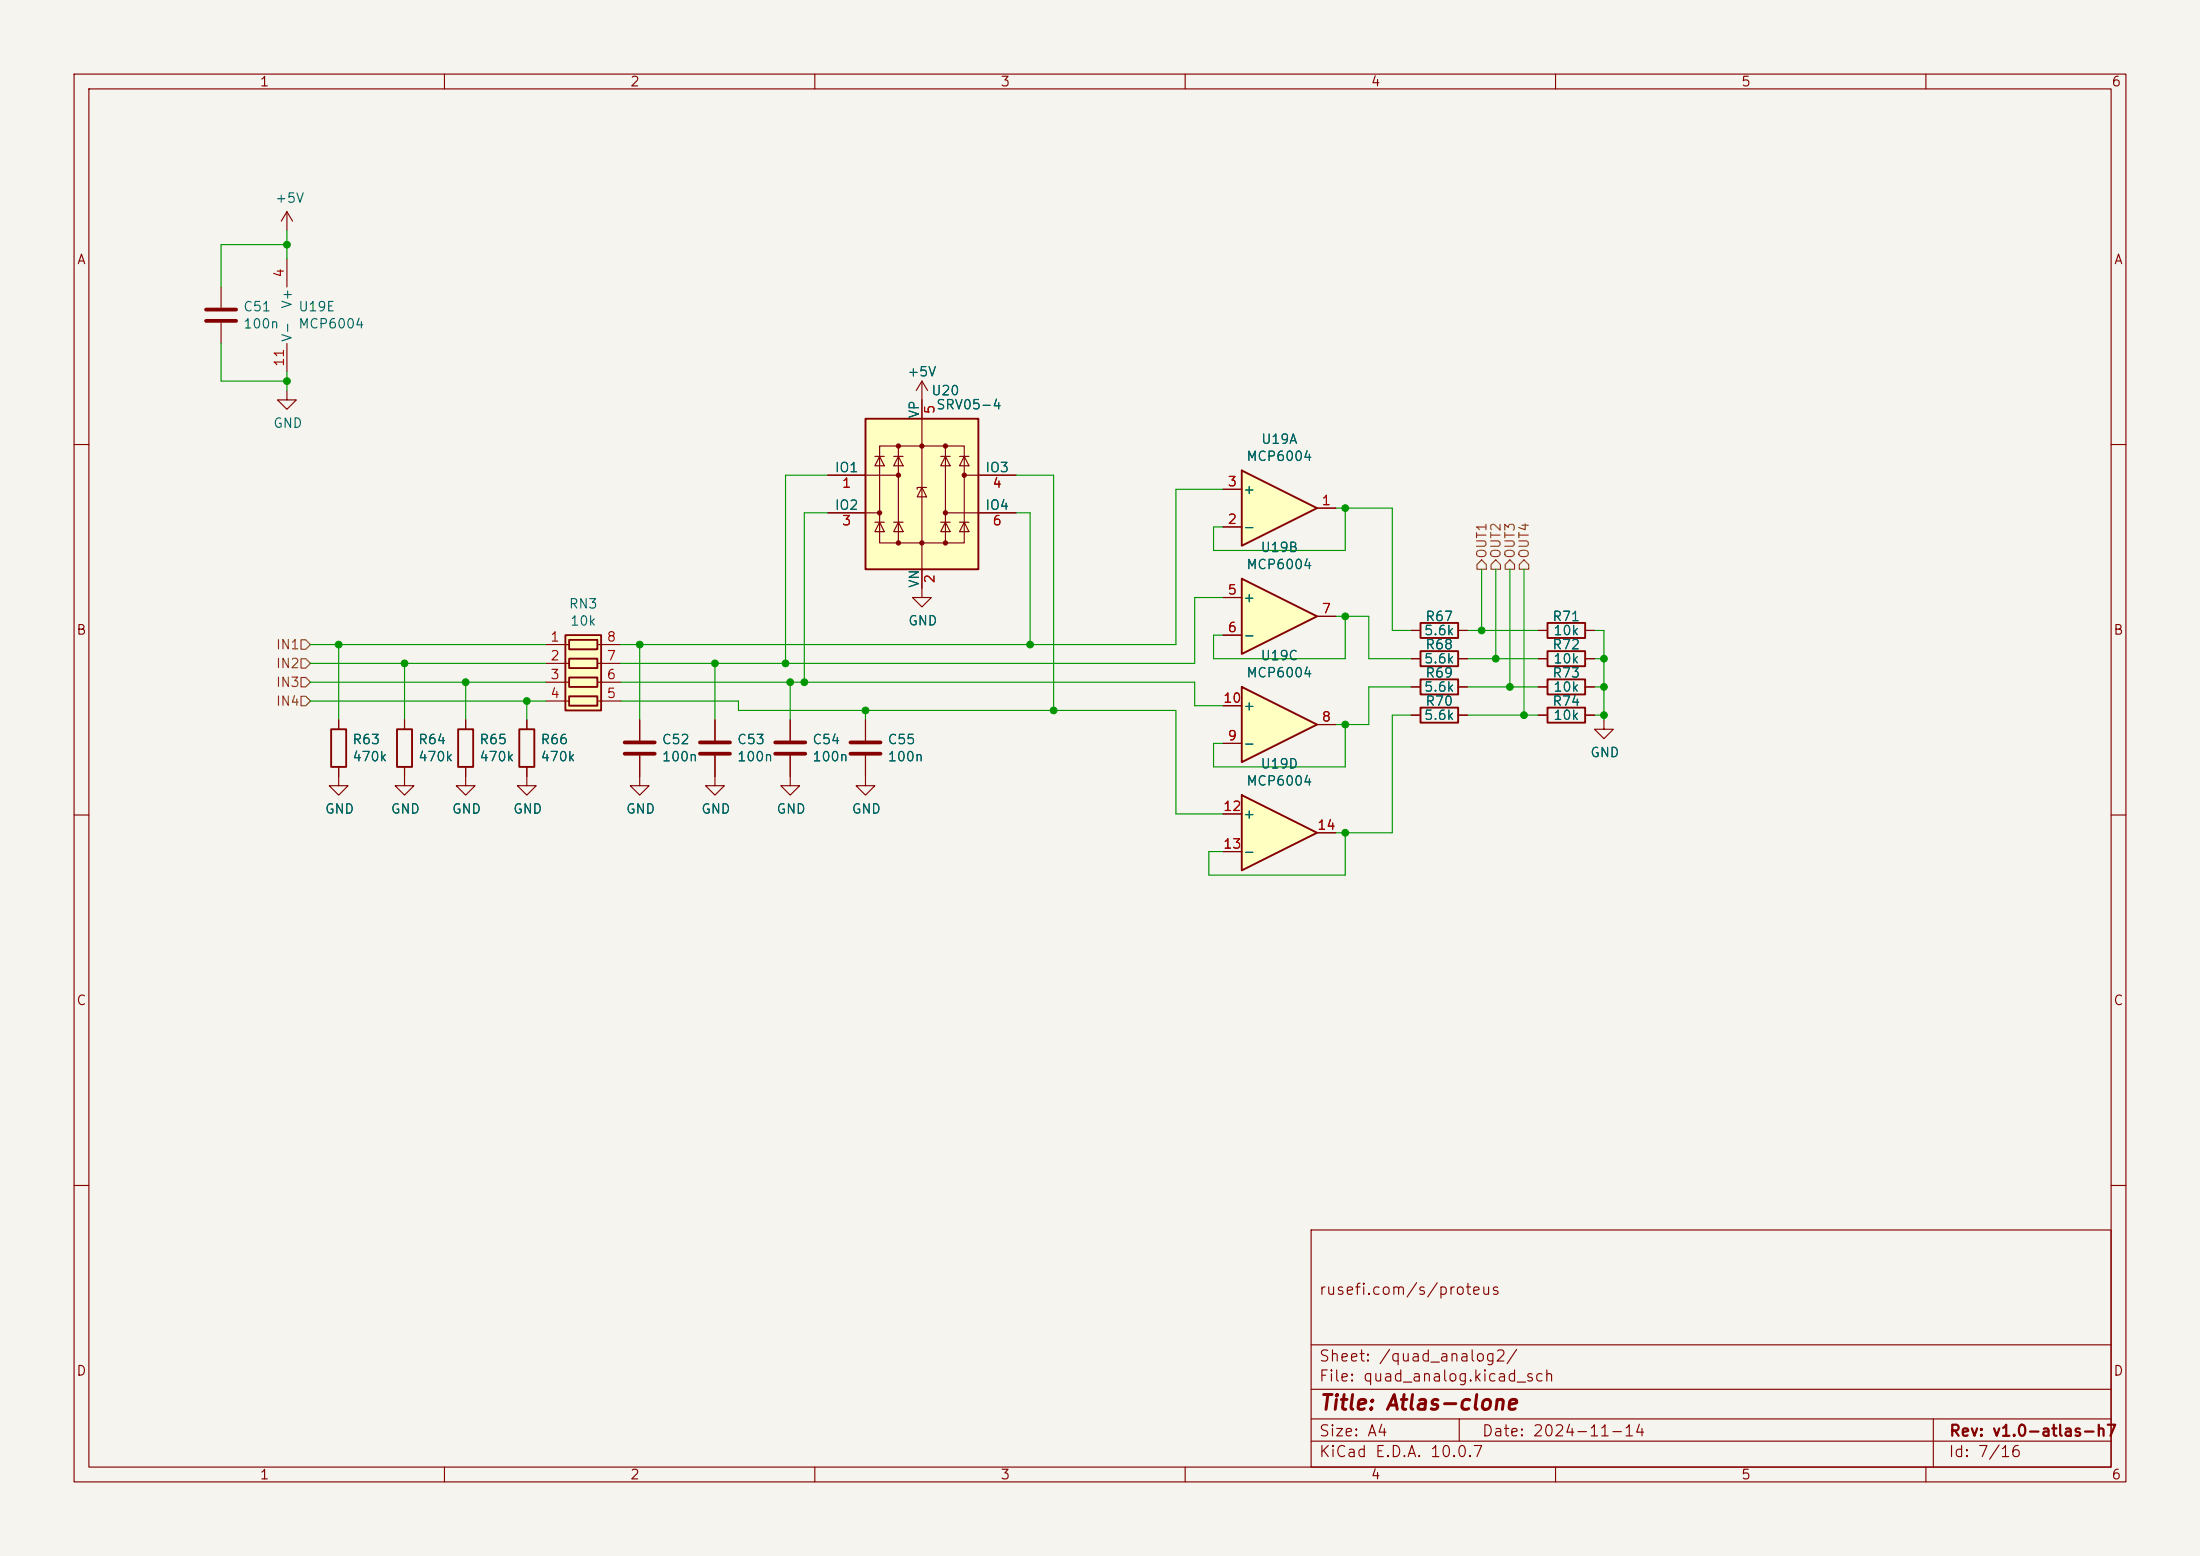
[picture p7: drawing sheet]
<svg xmlns="http://www.w3.org/2000/svg" width="297mm" height="210mm" viewBox="0 0 297 210" stroke-linecap="round" stroke-linejoin="round" font-family="sans-serif">
<path d="M0 0h297v210h-297z" fill="#f5f4ef" stroke="#f5f4ef" stroke-width=".14"/>
<g fill="none" stroke="#840000" stroke-width=".15">
<path d="M10 10h277v190h-277zM12 12h273v186h-273zM60 10v2M110 10v2M160 10v2M210 10v2M260 10v2M10 60h2M285 60h2M62.9 97.2v1.2M10 110h2M62.9 103.5v1.3"/>
<path d="M285 110h2M10 160h2M177 166h108v32h-108zM285 160h2M60 198v2M110 198v2M160 198v2M177 194.5h108M177 191.5h108M177 187.5h108M177 181.5h108M197 191.5v3"/>
<path d="M210 198v2M260 198v2M261 191.5v6.5"/>
</g>
<path d="M61.8 98.4h2.1v5.1h-2.1z" fill="none" stroke="#840000" stroke-width=".25"/>
<path d="M167.6 78.1l10.2 5.1-10.2 5.1z" fill="#ffffc2"/>
<path d="M167.6 78.1l10.2 5.1-10.2 5.1zM191.8 84.1h5v2h-5zM191.8 91.7h5v2h-5zM208.9 91.7h5.1v2h-5.1zM208.9 84.1h5.1v2h-5.1zM208.9 87.9h5.1v2h-5.1z" fill="none" stroke="#840000" stroke-width=".25"/>
<g fill="none" stroke="#840000" stroke-width=".15">
<path d="M165.1 80.6h2.5M165.1 85.7h2.5M177.8 83.2h2.5M190.5 85.1h1.3M190.5 92.7h1.3M196.8 85.1h1.3M196.8 92.7h1.3M207.6 85.1h1.3M207.6 92.7h1.3M207.6 88.9h1.3M214 85.1h1.3M214 92.7h1.3"/>
<path d="M214 88.9h1.3"/>
</g>
<path d="M167.6 107.3l10.2 5.1-10.2 5.1z" fill="#ffffc2"/>
<path d="M208.9 95.5h5.1v2h-5.1zM167.6 107.3l10.2 5.1-10.2 5.1z" fill="none" stroke="#840000" stroke-width=".25"/>
<path d="M207.6 96.5h1.3M214 96.5h1.3M216.5 97.2v1.2h1.3l-1.3 1.3-1.2-1.3h1.2M165.1 109.9h2.5M165.1 114.9h2.5M177.8 112.4h2.5" fill="none" stroke="#840000" stroke-width=".15"/>
<path d="M167.6 92.7l10.2 5.1-10.2 5.1z" fill="#ffffc2"/>
<path d="M167.6 92.7l10.2 5.1-10.2 5.1z" fill="none" stroke="#840000" stroke-width=".25"/>
<path d="M165.1 95.3h2.5M177.8 97.8h2.5M71.1 104.8v1.2h1.3l-1.3 1.3-1.3-1.3h1.3M165.1 100.3h2.5" fill="none" stroke="#840000" stroke-width=".15"/>
<path d="M167.6 63.5l10.2 5.1-10.2 5.1z" fill="#ffffc2"/>
<path d="M167.6 63.5l10.2 5.1-10.2 5.1zM44.7 98.4h2v5.1h-2zM53.6 98.4h2v5.1h-2zM70.1 98.4h2v5.1h-2z" fill="none" stroke="#840000" stroke-width=".25"/>
<g fill="none" stroke="#840000" stroke-width=".15">
<path d="M29.8 38.7v2.8M38.7 34.9v3.8M29.8 43.6v2.8M38.7 52.7v1.3h1.3l-1.3 1.2-1.2-1.2h1.2M38.7 46.4v3.8M165.1 71.1h2.5M165.1 66h2.5M177.8 68.6h2.5M45.7 97.2v1.2M54.6 97.2v1.2M71.1 97.2v1.2M116.8 97.2v2.7"/>
<path d="M45.7 103.5v2.5h1.3l-1.3 1.3-1.3-1.3h1.3M54.6 103.5v2.5h1.3l-1.3 1.3-1.3-1.3h1.3M62.9 104.8v1.2h1.2l-1.2 1.3-1.3-1.3h1.3M71.1 103.5v1.3M116.8 102v2.8"/>
</g>
<path d="M27.8 41.8h4.1M27.8 43.3h4.1M114.8 100.2h4.1M114.8 101.7h4.1" fill="none" stroke="#840000" stroke-width=".51"/>
<path d="M76.3 85.7h4.9v10.2h-4.9z" fill="#ffffc2"/>
<path d="M76.3 85.7h4.9v10.2h-4.9zM76.8 86.4h3.8v1.2h-3.8zM76.8 88.9h3.8v1.3h-3.8zM76.8 91.4h3.8v1.3h-3.8zM76.8 94h3.8v1.3h-3.8zM191.8 95.5h5v2h-5zM191.8 87.9h5v2h-5z" fill="none" stroke="#840000" stroke-width=".25"/>
<g fill="none" stroke="#840000" stroke-width=".15">
<path d="M38.7 28.6l-.7 1.2M38.7 28.6l.8 1.2M38.7 28.6v2.5M124.5 51.4l-.8 1.3M124.5 51.4l.7 1.3M124.5 51.4v2.6M73.7 87h3.1M73.7 89.5h3.1M73.7 92.1h3.1M73.7 94.6h3.1M80.6 87h3.2M80.6 89.5h3.2"/>
<path d="M80.6 92.1h3.2M80.6 94.6h3.2M96.5 97.2v2.7M190.5 96.5h1.3M190.5 88.9h1.3M196.8 96.5h1.3M196.8 88.9h1.3M86.4 104.8v1.2h1.2l-1.2 1.3-1.3-1.3h1.3M96.5 102v2.8"/>
</g>
<path d="M94.5 100.2h4.1M94.5 101.7h4.1" fill="none" stroke="#840000" stroke-width=".51"/>
<path d="M116.8 56.5h15.3v20.3h-15.3z" fill="#ffffc2"/>
<g fill="none" stroke="#840000" stroke-width=".15">
<path d="M124.5 54v26.6h1.2l-1.2 1.3-1.3-1.3h1.3M111.8 64.1h9.5M111.8 69.2h6.9M118.1 61.6h1.3M118.1 70.5h1.3M118.7 60.2h11.5v13.1h-11.5zM118.7 61.6l.7 1.3h-1.3zM118.7 70.5l.7 1.3h-1.3zM120.6 61.6h1.3M120.6 70.5h1.3M121.3 61.6l.6 1.3h-1.3zM121.3 70.5l.6 1.3h-1.3z"/>
<path d="M121.3 60.2v13.1M124.5 65.8l.6 1.3h-1.3zM125.1 65.8h-1.3v.2M127 61.6h1.3M127 70.5h1.3M127.6 61.6l.7 1.3h-1.3zM127.6 70.5l.7 1.3h-1.3zM127.6 60.2v13.1M127.6 69.2h9.6M129.5 61.6h1.3M129.5 70.5h1.3M130.2 61.6l.6 1.3h-1.3z"/>
<path d="M130.2 70.5l.6 1.3h-1.3zM130.2 64.1h7M165.1 71.1h2.5M165.1 66h2.5M177.8 68.6h2.5M45.7 97.2v1.2M54.6 97.2v1.2M62.9 97.2v1.2M71.1 97.2v1.2M86.4 97.2v2.7M96.5 97.2v2.7M106.7 97.2v2.7"/>
<path d="M116.8 97.2v2.7M165.1 80.6h2.5M165.1 85.7h2.5M165.1 95.3h2.5M177.8 83.2h2.5M177.8 97.8h2.5M190.5 96.5h1.3M190.5 88.9h1.3M190.5 85.1h1.3M190.5 92.7h1.3M196.8 96.5h1.3M196.8 88.9h1.3"/>
<path d="M196.8 85.1h1.3M196.8 92.7h1.3M207.6 96.5h1.3M207.6 88.9h1.3M207.6 85.1h1.3M207.6 92.7h1.3M214 96.5h1.3M214 88.9h1.3M214 85.1h1.3M214 92.7h1.3M45.7 103.5v1.3M54.6 103.5v1.3"/>
<path d="M62.9 103.5v1.3M71.1 103.5v1.3M86.4 102v2.8M96.5 102v4h1.3l-1.3 1.3-1.3-1.3h1.3M106.7 102v4h1.2l-1.2 1.3-1.3-1.3h1.3M116.8 102v4h1.3l-1.3 1.3-1.2-1.3h1.2M165.1 109.9h2.5M165.1 114.9h2.5M165.1 100.3h2.5M177.8 112.4h2.5"/>
</g>
<path d="M116.8 56.5h15.3v20.3h-15.3z" fill="none" stroke="#840000" stroke-width=".25"/>
<g fill="#840000" stroke="#840000" stroke-width=".15">
<circle cx="118.7" cy="69.2" r=".28"/>
<circle cx="121.3" cy="60.2" r=".28"/>
<circle cx="121.3" cy="64.1" r=".28"/>
<circle cx="121.3" cy="73.3" r=".28"/>
<circle cx="124.5" cy="60.2" r=".28"/>
<circle cx="124.5" cy="73.3" r=".28"/>
<circle cx="127.6" cy="60.2" r=".28"/>
<circle cx="127.6" cy="69.2" r=".28"/>
<circle cx="127.6" cy="73.3" r=".28"/>
<circle cx="130.2" cy="64.1" r=".28"/>
</g>
<path d="M84.3 100.2h4.1M84.3 101.7h4.1M104.6 100.2h4.1M104.6 101.7h4.1" fill="none" stroke="#840000" stroke-width=".51"/>
<path d="M200 75.6l.7 .6v.6h-1.3v-.6zM201.9 75.6l.7 .6v.6h-1.3v-.6zM203.8 75.6l.7 .6v.6h-1.3v-.6zM205.7 75.6l.7 .6v.6h-1.3v-.6zM40.6 86.4h.7l.6 .6-.6 .6h-.7zM40.6 88.9h.7l.6 .6-.6 .7h-.7zM40.6 91.4h.7l.6 .7-.6 .6h-.7zM40.6 94h.7l.6 .6-.6 .7h-.7z" fill="none" stroke="#725600" stroke-width=".15"/>
<g fill="none" stroke="#009600" stroke-width=".15">
<path d="M38.7 31.1v3.8M38.7 33h-8.9v5.7M29.8 46.4v5h8.9M38.7 50.2v2.5M111.8 64.1h-5.8v25.4M111.8 69.2h-3.2v22.9M137.2 64.1h5v31.8M137.2 69.2h1.9v17.8M165.1 66h-6.4v21h-74.9M180.3 68.6h7.7v16.5h2.5M181.6 68.6v5.7h-17.8v-3.2h1.3M200 76.8v8.3"/>
<path d="M201.9 76.8v12.1M203.8 76.8v15.9M205.7 76.8v19.7M41.9 92.1h31.8M41.9 94.6h31.8M41.9 87h31.8M41.9 89.5h31.8M45.7 87v10.2M54.6 89.5v7.7M62.9 92.1v5.1M71.1 94.6v2.6M83.8 92.1h77.5v3.2h3.8"/>
<path d="M83.8 94.6h15.9v1.3h59v14h6.4M86.4 87v10.2M96.5 89.5v7.7M106.7 92.1v5.1M116.8 95.9v1.3M165.1 80.6h-3.8v8.9h-77.5M180.3 83.2h4.5v5.7h5.7M181.6 83.2v5.7h-17.8v-3.2h1.3M181.6 97.8v5.7h-17.8v-3.2h1.3M190.5 92.7h-5.7v5.1h-4.5M190.5 96.5h-2.5v15.9h-7.7M198.1 92.7h9.5"/>
<path d="M198.1 96.5h9.5M198.1 85.1h9.5M198.1 88.9h9.5M215.3 92.7h1.2M215.3 96.5h1.2M215.3 85.1h1.2v12.1M215.3 88.9h1.2M181.6 112.4v5.7h-18.4v-3.2h1.9"/>
</g>
<g fill="#009600" stroke="#009600" stroke-width=".14">
<circle cx="142.2" cy="95.9" r=".46"/>
<circle cx="139.1" cy="87" r=".46"/>
<circle cx="116.8" cy="95.9" r=".46"/>
<circle cx="108.6" cy="92.1" r=".46"/>
<circle cx="96.5" cy="89.5" r=".46"/>
<circle cx="181.6" cy="68.6" r=".46"/>
<circle cx="181.6" cy="83.2" r=".46"/>
<circle cx="181.6" cy="112.4" r=".46"/>
<circle cx="181.6" cy="97.8" r=".46"/>
<circle cx="38.7" cy="51.4" r=".46"/>
<circle cx="45.7" cy="87" r=".46"/>
<circle cx="71.1" cy="94.6" r=".46"/>
<circle cx="38.7" cy="33" r=".46"/>
<circle cx="54.6" cy="89.5" r=".46"/>
<circle cx="62.9" cy="92.1" r=".46"/>
<circle cx="216.5" cy="96.5" r=".46"/>
<circle cx="216.5" cy="92.7" r=".46"/>
<circle cx="205.7" cy="96.5" r=".46"/>
<circle cx="201.9" cy="88.9" r=".46"/>
<circle cx="216.5" cy="88.9" r=".46"/>
<circle cx="200" cy="85.1" r=".46"/>
<circle cx="203.8" cy="92.7" r=".46"/>
<circle cx="86.4" cy="87" r=".46"/>
<circle cx="106" cy="89.5" r=".46"/>
<circle cx="106.7" cy="92.1" r=".46"/>
</g>
<text font-size="2" fill="#840000" x="178" y="190.8">Title: Atlas-clone</text>
<g font-size="1.5" fill="#840000">
<text x="178" y="175.1">rusefi.com/s/proteus</text>
<text x="178" y="184.1">Sheet: /quad_analog2/</text>
<text x="178" y="186.8">File: quad_analog.kicad_sch</text>
<text x="178" y="197">KiCad E.D.A. 10.0.7</text>
<text x="178" y="194.2">Size: A4</text>
<text x="200" y="194.2">Date: 2024-11-14</text>
<text x="263" y="197">Id: 7/16</text>
<text x="263" y="194.2">Rev: v1.0-atlas-h7</text>
</g>
<g font-size="1.3" fill="#840000">
<text x="35" y="12">1</text>
<text x="85" y="12">2</text>
<text x="135" y="12">3</text>
<text x="185" y="12">4</text>
<text x="235" y="12">5</text>
<text x="285" y="12">6</text>
<text x="10.3" y="36">A</text>
<text x="285.3" y="36">A</text>
<text x="10.2" y="86">B</text>
<text x="285.2" y="86">B</text>
<text x="10.2" y="136">C</text>
<text x="285.2" y="136">C</text>
<text x="10.2" y="186">D</text>
<text x="285.2" y="186">D</text>
<text x="35" y="200">1</text>
<text x="85" y="200">2</text>
<text x="135" y="200">3</text>
<text x="185" y="200">4</text>
<text x="235" y="200">5</text>
<text x="285" y="200">6</text>
</g>
<g font-size="1.3" fill="#006464">
<text x="37.1" y="27.7">+5V</text>
<text x="39.7" y="41.8" transform="rotate(-90 39.7 41.8)">V+</text>
<text x="32.8" y="42.3">C51</text>
<text x="32.8" y="44.7">100n</text>
<text x="39.7" y="46.3" transform="rotate(-90 39.7 46.3)">V-</text>
<text x="40.2" y="42.3">U19E</text>
<text x="40.2" y="44.7">MCP6004</text>
<text x="122.4" y="51.1">+5V</text>
<text x="125.6" y="53.7">U20</text>
<text x="36.8" y="58.1">GND</text>
<text x="124.4" y="56.6" transform="rotate(-90 124.4 56.6)">VP</text>
<text x="126.3" y="55.6">SRV05-4</text>
<text x="112.6" y="64.1">IO1</text>
<text x="132.9" y="64.1">IO3</text>
<text x="168.2" y="62.5">MCP6004</text>
<text x="170.2" y="60.2">U19A</text>
<text x="112.6" y="69.1">IO2</text>
<text x="132.9" y="69.1">IO4</text>
<text x="167.7" y="67">+</text>
<text x="167.7" y="72.1">-</text>
<text x="168.2" y="77.1">MCP6004</text>
<text x="170.1" y="74.8">U19B</text>
<text x="76.7" y="82.4">RN3</text>
<text x="124.4" y="79.4" transform="rotate(-90 124.4 79.4)">VN</text>
<text x="167.7" y="81.6">+</text>
<text x="76.9" y="84.8">10k</text>
<text x="122.5" y="84.7">GND</text>
<text x="167.7" y="86.7">-</text>
<text x="170.1" y="89.4">U19C</text>
<text x="192.2" y="86.1">5.6k</text>
<text x="192.2" y="89.9">5.6k</text>
<text x="192.3" y="84.1">R67</text>
<text x="192.3" y="88">R68</text>
<text x="209.5" y="84.1">R71</text>
<text x="209.5" y="88">R72</text>
<text x="209.6" y="86.1">10k</text>
<text x="209.6" y="89.9">10k</text>
<text x="168.2" y="91.7">MCP6004</text>
<text x="192.2" y="93.7">5.6k</text>
<text x="192.3" y="91.8">R69</text>
<text x="192.3" y="95.6">R70</text>
<text x="209.5" y="91.8">R73</text>
<text x="209.5" y="95.6">R74</text>
<text x="209.6" y="93.7">10k</text>
<text x="47.5" y="100.8">R63</text>
<text x="56.4" y="100.8">R64</text>
<text x="64.6" y="100.8">R65</text>
<text x="72.9" y="100.8">R66</text>
<text x="89.3" y="100.8">C52</text>
<text x="99.4" y="100.8">C53</text>
<text x="109.6" y="100.8">C54</text>
<text x="119.7" y="100.8">C55</text>
<text x="167.7" y="101.3">-</text>
<text x="167.7" y="96.2">+</text>
<text x="192.2" y="97.5">5.6k</text>
<text x="209.6" y="97.5">10k</text>
<text x="47.5" y="103.1">470k</text>
<text x="56.4" y="103.1">470k</text>
<text x="64.6" y="103.1">470k</text>
<text x="72.9" y="103.1">470k</text>
<text x="89.3" y="103.1">100n</text>
<text x="99.4" y="103.1">100n</text>
<text x="109.6" y="103.1">100n</text>
<text x="119.7" y="103.1">100n</text>
<text x="168.2" y="106.3">MCP6004</text>
<text x="170.1" y="104">U19D</text>
<text x="214.6" y="102.5">GND</text>
<text x="43.8" y="110.1">GND</text>
<text x="52.7" y="110.1">GND</text>
<text x="60.9" y="110.1">GND</text>
<text x="69.2" y="110.1">GND</text>
<text x="84.4" y="110.1">GND</text>
<text x="94.6" y="110.1">GND</text>
<text x="104.7" y="110.1">GND</text>
<text x="114.9" y="110.1">GND</text>
<text x="167.7" y="110.8">+</text>
<text x="167.7" y="115.9">-</text>
</g>
<g font-size="1.3" fill="#a90000">
<text x="38.7" y="37.6" transform="rotate(-90 38.7 37.6)">4</text>
<text x="38.7" y="49.6" transform="rotate(-90 38.7 49.6)">11</text>
<text x="126.5" y="56" transform="rotate(-90 126.5 56)">5</text>
<text x="165.6" y="66">3</text>
<text x="113.6" y="66.1">1</text>
<text x="113.6" y="71.2">3</text>
<text x="133.9" y="66.1">4</text>
<text x="133.9" y="71.2">6</text>
<text x="165.6" y="71">2</text>
<text x="178.3" y="68.5">1</text>
<text x="126.5" y="78.8" transform="rotate(-90 126.5 78.8)">2</text>
<text x="165.6" y="80.6">5</text>
<text x="178.3" y="83.1">7</text>
<text x="74.2" y="86.9">1</text>
<text x="74.2" y="89.5">2</text>
<text x="81.8" y="89.5">7</text>
<text x="81.8" y="86.9">8</text>
<text x="165.6" y="85.6">6</text>
<text x="74.2" y="92">3</text>
<text x="74.2" y="94.5">4</text>
<text x="81.8" y="94.5">5</text>
<text x="81.8" y="92">6</text>
<text x="165" y="95.2">10</text>
<text x="165.6" y="100.2">9</text>
<text x="178.3" y="97.7">8</text>
<text x="165" y="109.8">12</text>
<text x="177.7" y="112.3">14</text>
<text x="165" y="114.9">13</text>
</g>
<g font-size="1.3" fill="#725600">
<text x="201" y="75.5" transform="rotate(-90 201 75.5)">OUT1</text>
<text x="202.9" y="75.5" transform="rotate(-90 202.9 75.5)">OUT2</text>
<text x="204.8" y="75.5" transform="rotate(-90 204.8 75.5)">OUT3</text>
<text x="206.7" y="75.5" transform="rotate(-90 206.7 75.5)">OUT4</text>
<text x="37.2" y="88">IN1</text>
<text x="37.2" y="90.5">IN2</text>
<text x="37.2" y="93">IN3</text>
<text x="37.2" y="95.6">IN4</text>
</g>
</svg>
